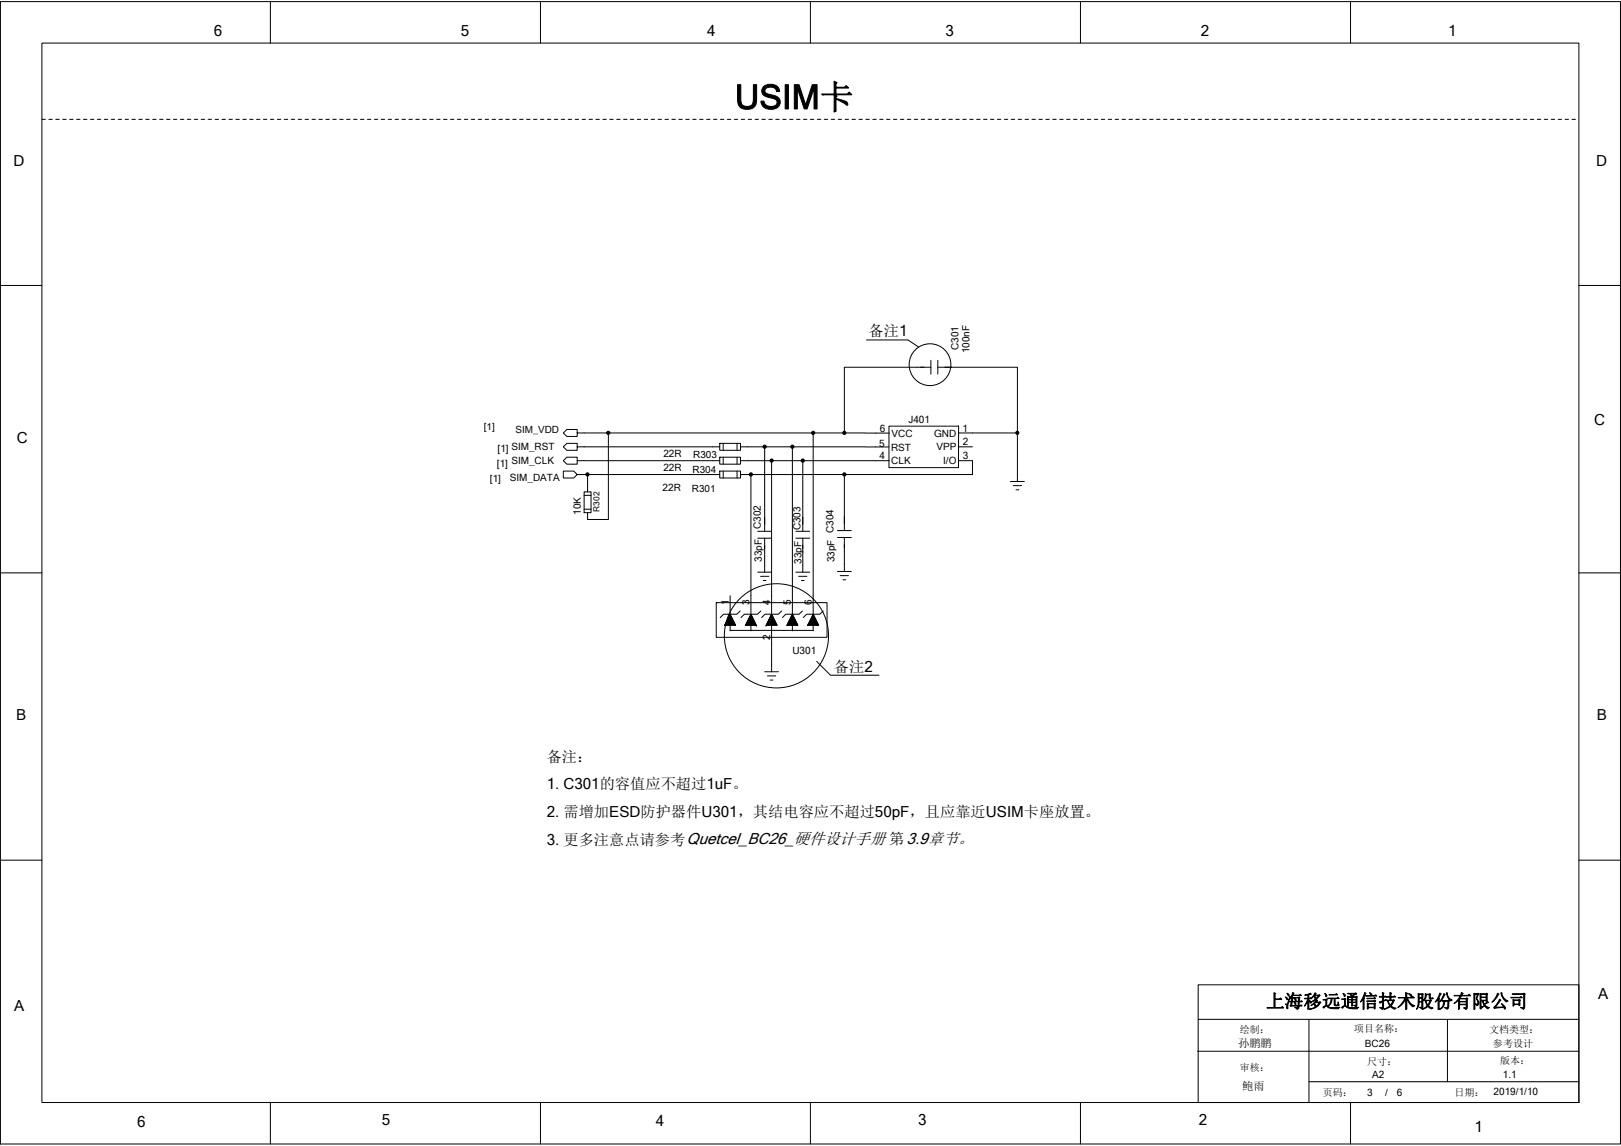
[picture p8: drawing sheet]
<svg xmlns="http://www.w3.org/2000/svg" width="297mm" height="210mm" viewBox="0 0 297 210" stroke-linecap="round" stroke-linejoin="round" font-family="sans-serif">
<g fill="none" stroke="#000" stroke-width=".18">
<path d="M.1 .3h296.8v209.3h-296.8zM7.7 7.9h281.6v194.1h-281.6zM49.5 .3v7.6M99 .3v7.6M148.5 .3v7.6M198 .3v7.6M247.5 .3v7.6M7.7 21.9h.6M9 21.9h.6M10.2 21.9h.7M11.5 21.9h.6M12.8 21.9h.6"/>
<path d="M14 21.9h.7M15.3 21.9h.6M16.6 21.9h.6M17.8 21.9h.7M19.1 21.9h.6M20.4 21.9h.6M21.7 21.9h.6M22.9 21.9h.6M24.2 21.9h.6M25.4 21.9h.7M26.7 21.9h.6M28 21.9h.6"/>
<path d="M29.2 21.9h.7M30.5 21.9h.7M31.8 21.9h.6M33.1 21.9h.6M34.3 21.9h.7M35.6 21.9h.6M36.9 21.9h.6M38.1 21.9h.7M39.4 21.9h.6M40.7 21.9h.6M41.9 21.9h.7M43.2 21.9h.7"/>
<path d="M44.5 21.9h.6M45.8 21.9h.6M47 21.9h.6M48.3 21.9h.6M49.5 21.9h.7M50.8 21.9h.7M52.1 21.9h.6M53.4 21.9h.6M54.6 21.9h.7M55.9 21.9h.6M57.2 21.9h.6M58.4 21.9h.7"/>
<path d="M59.7 21.9h.6M61 21.9h.6M62.2 21.9h.7M63.5 21.9h.7M64.8 21.9h.6M66.1 21.9h.6M67.3 21.9h.7M68.6 21.9h.6M69.8 21.9h.7M71.1 21.9h.7M72.4 21.9h.6M73.7 21.9h.6"/>
<path d="M74.9 21.9h.7M76.2 21.9h.6M77.5 21.9h.6M78.7 21.9h.7M80 21.9h.6M81.3 21.9h.6M82.5 21.9h.7M83.8 21.9h.7M85.1 21.9h.6M86.4 21.9h.6M87.6 21.9h.7M88.9 21.9h.6"/>
<path d="M90.2 21.9h.6M91.4 21.9h.7M92.7 21.9h.6M94 21.9h.6M95.2 21.9h.7M96.5 21.9h.6M97.8 21.9h.6M99 21.9h.7M100.3 21.9h.6M101.6 21.9h.6M102.8 21.9h.7M104.1 21.9h.7"/>
<path d="M105.4 21.9h.6M106.7 21.9h.6M107.9 21.9h.7M109.2 21.9h.6M110.5 21.9h.6M111.7 21.9h.7M113 21.9h.6M114.3 21.9h.6M115.5 21.9h.6M116.8 21.9h.6M118 21.9h.7M119.3 21.9h.6"/>
<path d="M120.6 21.9h.6M121.9 21.9h.6M123.1 21.9h.7M124.4 21.9h.6M125.7 21.9h.6M126.9 21.9h.7M128.2 21.9h.6M129.5 21.9h.6M130.7 21.9h.7M132 21.9h.6M133.3 21.9h.6M134.6 21.9h.6"/>
<path d="M135.8 21.9h.7M137.1 21.9h.6M138.4 21.9h.6M139.6 21.9h.6M140.9 21.9h.6M142.2 21.9h.6M143.4 21.9h.7M144.7 21.9h.6M146 21.9h.6M147.2 21.9h.7M148.5 21.9h.6M149.8 21.9h.6"/>
<path d="M151 21.9h.7M152.3 21.9h.6M153.6 21.9h.6M154.9 21.9h.6M156.1 21.9h.7M157.4 21.9h.6M158.7 21.9h.6M159.9 21.9h.7M161.2 21.9h.6M162.5 21.9h.6M163.7 21.9h.7M165 21.9h.6"/>
<path d="M166.3 21.9h.6M167.5 21.9h.7M168.8 21.9h.6M170.1 21.9h.6M171.3 21.9h.7M172.6 21.9h.6M173.9 21.9h.6M175.2 21.9h.6M176.4 21.9h.7M177.7 21.9h.6M179 21.9h.6M180.2 21.9h.7"/>
<path d="M181.5 21.9h.6M182.8 21.9h.6M184 21.9h.7M185.3 21.9h.6M186.6 21.9h.6M187.8 21.9h.7M189.1 21.9h.6M190.4 21.9h.6M191.6 21.9h.7M192.9 21.9h.6M194.2 21.9h.6M195.4 21.9h.7"/>
<path d="M196.7 21.9h.7M198 21.9h.6M199.3 21.9h.6M200.5 21.9h.7M201.8 21.9h.6M203.1 21.9h.6M204.3 21.9h.7M205.6 21.9h.6M206.9 21.9h.6M208.1 21.9h.7M209.4 21.9h.6M210.7 21.9h.6"/>
<path d="M211.9 21.9h.7M213.2 21.9h.6M214.5 21.9h.6M215.7 21.9h.7M217 21.9h.7M218.3 21.9h.6M219.6 21.9h.6M220.8 21.9h.7M222.1 21.9h.6M223.4 21.9h.6M224.6 21.9h.7M225.9 21.9h.6"/>
<path d="M227.2 21.9h.6M228.4 21.9h.7M229.7 21.9h.7M231 21.9h.6M232.2 21.9h.7M233.5 21.9h.6M234.8 21.9h.6M236 21.9h.7M237.3 21.9h.7M238.6 21.9h.6M239.9 21.9h.6M241.1 21.9h.7"/>
<path d="M242.4 21.9h.6M243.7 21.9h.6M244.9 21.9h.7M246.2 21.9h.6M247.5 21.9h.6M248.7 21.9h.7M250 21.9h.7M251.3 21.9h.6M252.6 21.9h.6M253.8 21.9h.6M255.1 21.9h.6M256.3 21.9h.7"/>
<path d="M257.6 21.9h.7M258.9 21.9h.6M260.2 21.9h.6M261.4 21.9h.7M262.7 21.9h.6M264 21.9h.6M265.2 21.9h.7M266.5 21.9h.6M267.8 21.9h.6M269 21.9h.7M270.3 21.9h.7M271.6 21.9h.6"/>
<path d="M272.9 21.9h.6M274.1 21.9h.7M275.4 21.9h.6M276.7 21.9h.6M277.9 21.9h.6M279.2 21.9h.6M280.4 21.9h.7M281.7 21.9h.6M283 21.9h.6M284.2 21.9h.7M285.5 21.9h.6M286.8 21.9h.6"/>
<path d="M288.1 21.9h.6M.1 52.3h7.6M289.3 52.3h7.6M105.8 79.3v.7h-1.9l-.7-.7 .7-.6h1.9v.6h5.7M111.5 79.3h37.5v32.4M111.5 79.3v15.9h-3.8v-1.3M149 79.3h5.7M154.7 79.3l8.3 .1M158.8 62.3h7.6l1.9 1.3M162.9 78.1h12.8l-.1 7.6h-12.7zM170.6 67.3h-15.9v12M170.6 66v2.6"/>
<path d="M171.8 67.3h14.6v12M171.8 66v2.6M175.6 79.3h10.8v8.9M105.8 87l-.7-.7h-1.9v1.3h1.9l.7-.6h1.9v3.1M107 90.1h1.3v3.8h-1.3zM107 93.3h1.3M107 90.8h1.3M107.7 87h24.2M131.9 81.9h-26.1v-.7h-1.9l-.7 .7 .7 .6h1.9v-.6M131.9 84.4h-26.1v-.6h-1.9l-.7 .6 .7 .6h1.9v-.6M131.9 81.2h3.8v1.3h-3.8zM131.9 83.8h3.8v1.2h-3.8z"/>
<path d="M131.9 86.3h3.8v1.3h-3.8zM132.5 81.2v1.3M132.5 83.8v1.2M132.5 86.3v1.3M135.1 81.2v1.3M135.1 83.8v1.2M135.1 86.3v1.3M135.7 81.9h9.5M135.7 84.4h27.2M135.7 87h19M137.6 87v24.7M138.9 98.6h2.5"/>
<path d="M138.9 97.3h2.5M140.1 98.6v6.2M140.1 81.9v15.4M141.4 84.4v27.3M145.2 81.9h17.7M145.2 81.9v29.8M145.8 98.6h2.6M145.8 97.3h2.6M147.1 98.6v6.2M147.1 84.4v12.9M153.5 98.5h2.5M153.5 97.2h2.5"/>
<path d="M154.7 98.5v6.2M154.7 87v10.2M175.7 84.4h2.5v2.6h-23.5M175.7 81.9h2.5M185.2 88.2h2.5M185.7 89h1.5M186.2 89.7h.5M.1 105h7.6M131.3 110.4h20.3v6.4h-20.3zM132.9 114.4h1.8M133 114.1h1.6M133.2 113.7h1.2"/>
<path d="M133.3 113.5v1.1M133.3 113.5h1M133.4 113.4h.8M133.5 113.2v1.4M133.5 113.2h.6M133.6 113h.4M133.6 112.8v1.8M133.7 112.8h.2M133.7 112.6h.2M133.8 112.5l1 2.1h-2zM133.8 112.5h-1.2l-.6 .7M133.8 109.2v2.5"/>
<path d="M133.8 111.8v.7M133.8 115.5h15.2M133.8 112.6v3M134 113v1.6M134.2 113.3v1.3M134.4 113.7v.9M134.5 113.9h-1.4v.7M134.5 114v.6M134.6 114.3h-1.6l-.1 .3M134.7 114.4v.2M135.6 112l-.6 .5h-1.2M136.7 114.4v.2"/>
<path d="M136.7 114.4h1.8M136.8 114.3h1.6v.3M136.8 114v.6M136.8 114.1h1.6M136.9 113.9h1.4v.7M137 113.7v.9M137 113.7h1.2M137.1 113.5h1v1.1M137.2 113.4h.8M137.2 113.3v1.3M137.3 113.2h.6M137.4 113h.4"/>
<path d="M137.4 113v1.6M137.5 112.8h.2M137.6 112.6h.1M137.6 112.6v2M137.6 112.5l1 2.1h-2zM137.6 112.5h-1.2l-.6 .7M137.6 111.8v.7M137.6 114.6v1M137.7 112.8v1.8M137.9 113.2v1.4M138.6 114.6h.1M138.9 104.8h2.5"/>
<path d="M139.4 105.6h1.5M139.4 112l-.6 .5h-1.2M139.9 106.4h.5M140.4 114.6h.1M140.5 114.4h1.8v.2M140.6 114.2v.4M140.6 114.3h1.6M140.6 114.1h1.6v.5M140.7 113.9v.7M140.7 113.9h1.3M140.8 113.7h1.2v.9M140.9 113.5v1.1"/>
<path d="M140.9 113.5h1M141 113.4h.8v1.2M141.1 113.2h.6M141.1 113.1v1.5M141.2 113h.4v1.6M141.3 112.8h.2M141.3 112.8v1.8M141.3 112.6h.2v2M141.4 111.8v.7M141.4 112.5l1 2.1h-2zM141.4 112.5h-1.2l-.6 .7M141.4 114.6v8.5"/>
<path d="M143.2 112l-.6 .5h-1.2M144.3 114.4h1.9M144.3 114.4v.2M144.4 114.3h1.6M144.4 114.1h1.6M144.5 114v.6M144.5 113.9h1.4M144.6 113.7h1.2M144.6 113.6v1M144.7 113.5h1M144.8 113.4h.8M144.8 113.3v1.3"/>
<path d="M144.9 113.2h.6M145 113h.4M145 112.9v1.7M145.1 112.8h.2M145.2 112.6h.1M145.2 112.5v2.1M145.2 112.5l1 2.1h-2zM145.2 112.5h-1.2l-.6 .7M145.2 111.8v.7M145.2 114.6v1M145.3 112.9v1.7M145.5 113.2v1.4"/>
<path d="M145.7 113.6v1M145.8 104.8h2.6M145.9 113.9v.7M146.1 114.3v.3M146.3 105.6h1.6M146.9 106.4h.5M147 112l-.6 .5h-1.2M148 114.5v.1M148.1 114.4h1.9M148.2 114.3h1.7M148.2 114.2v.4M148.2 114.1h1.6"/>
<path d="M148.4 113.9h1.3M148.4 113.8v.8M148.4 113.7h1.2v.9M148.5 113.5h1M148.6 113.4v1.2M148.6 113.4h.8M148.7 113.2h.6M148.7 113.1v1.5M148.8 113h.4M148.9 112.8h.2M148.9 112.7v1.9M149 112.6h.1"/>
<path d="M149 112.5l1 2.1h-2zM149 112.5h-1.2l-.6 .7M149 111.8v.7M149 114.6v1M149.1 112.7v1.9M149.3 113.1v1.5M149.5 113.4v1.2M149.8 114.1v.5M150 114.5v.1M150.9 112l-.7 .5h-1.2M153.5 104.7h2.5M154 105.5h1.5"/>
<path d="M154.5 106.2h.5M289.3 105h7.6M140.1 123.1h2.6M140.6 123.8h1.6M141.1 124.6h.5M149.6 121.2l2.6 2.5h8.9M.1 157.6h7.6M289.3 157.6h7.6M219.4 192.6h69.9M219.6 186.8h69.7M219.6 180.4h69.7v21.6h-69.7zM239.9 198.2h49.4"/>
<path d="M239.9 186.8v15.2M265.2 186.8v11.4M49.5 202v7.6M99 202v7.6M148.5 202v7.6M198 202v7.6M247.5 202v7.6"/>
<circle cx="170.4" cy="66.8" r="3.8"/>
<circle cx="142.3" cy="116.5" r="9.6"/>
</g>
<g fill="#000" stroke="#000" stroke-width=".18">
<circle cx="111.5" cy="79.3" r=".3"/>
<circle cx="149" cy="79.3" r=".3"/>
<circle cx="154.7" cy="79.3" r=".3"/>
<circle cx="186.4" cy="79.3" r=".29"/>
<circle cx="107.7" cy="86.9" r=".3"/>
<circle cx="137.6" cy="86.9" r=".3"/>
<circle cx="140.1" cy="81.8" r=".3"/>
<circle cx="141.4" cy="84.4" r=".3"/>
<circle cx="145.2" cy="81.8" r=".3"/>
<circle cx="147.1" cy="84.4" r=".3"/>
<circle cx="154.7" cy="86.9" r=".3"/>
</g>
<text font-size="6.2" x="134.7" y="20">USIM卡</text>
<text font-size="3.4" x="232" y="184.6">上海移远通信技术股份有限公司</text>
<g font-size="2.8">
<text x="39.2" y="6.6">6</text>
<text x="84.5" y="6.6">5</text>
<text x="129.6" y="6.6">4</text>
<text x="173.2" y="6.6">3</text>
<text x="220.1" y="6.6">2</text>
<text x="265.4" y="6.6">1</text>
<text x="2.5" y="30.5">D</text>
<text x="292.5" y="30.4">D</text>
<text x="159.2" y="61.6">备注1</text>
<text x="292.1" y="77.8">C</text>
<text x="3.1" y="81.1">C</text>
<text x="152.8" y="123.1">备注2</text>
<text x="3" y="131.8">B</text>
<text x="292.6" y="131.8">B</text>
<text x="100.2" y="139.6">备注：</text>
<text x="100.2" y="144.7">1. C301的容值应不超过1uF。</text>
<text x="100.2" y="149.7">2. 需增加ESD防护器件U301，其结电容应不超过50pF，且应靠近USIM卡座放置。</text>
<text x="100.2" y="154.8">3. 更多注意点请参考Quetcel_BC26_硬件设计手册 第3.9章节。</text>
<text x="2.6" y="185.3">A</text>
<text x="292.9" y="183.1">A</text>
<text x="25.2" y="206.6">6</text>
<text x="70" y="206.1">5</text>
<text x="120.2" y="206.3">4</text>
<text x="168.3" y="206.1">3</text>
<text x="219.7" y="206.1">2</text>
<text x="270.2" y="207.3">1</text>
</g>
<g font-size="2.1">
<text x="226.9" y="191.9">孙鹏鹏</text>
<text x="227.6" y="199.7">鲍雨</text>
</g>
<g font-size="1.8">
<text x="175.7" y="64.1" transform="rotate(-90 175.7 64.1)">C301</text>
<text x="177.6" y="64.7" transform="rotate(-90 177.6 64.7)">100nF</text>
<text x="166.5" y="77.6">J401</text>
<text x="88.6" y="78.7">[1]</text>
<text x="91.2" y="82.8">[1] SIM_RST</text>
<text x="94.5" y="79.3">SIM_VDD</text>
<text x="121.6" y="83.7">22R</text>
<text x="127" y="83.9">R303</text>
<text x="161.1" y="81.9">5</text>
<text x="161.2" y="79.1">6</text>
<text x="163.3" y="82.5">RST</text>
<text x="163.4" y="80">VCC</text>
<text x="171.2" y="80">GND</text>
<text x="171.6" y="82.5">VPP</text>
<text x="176.4" y="79.1">1</text>
<text x="176.4" y="81.6">2</text>
<text x="89.8" y="88.3">[1]</text>
<text x="91.1" y="85.5">[1] SIM_CLK</text>
<text x="93.4" y="88.2">SIM_DATA</text>
<text x="121.4" y="89.9">22R</text>
<text x="121.6" y="86.3">22R</text>
<text x="126.9" y="86.7">R304</text>
<text x="161.2" y="84.2">4</text>
<text x="163.3" y="85.1">CLK</text>
<text x="172.8" y="85.1">I/O</text>
<text x="176.4" y="84.2">3</text>
<text x="106.4" y="94.3" transform="rotate(-90 106.4 94.3)">10K</text>
<text x="126.8" y="90.1">R301</text>
<text x="139.4" y="96.9" transform="rotate(-90 139.4 96.9)">C302</text>
<text x="146.7" y="97.2" transform="rotate(-90 146.7 97.2)">C303</text>
<text x="139.6" y="102.9" transform="rotate(-90 139.6 102.9)">33pF</text>
<text x="146.9" y="103.3" transform="rotate(-90 146.9 103.3)">33pF</text>
<text x="152.9" y="103" transform="rotate(-90 152.9 103)">33pF C304</text>
<text x="133.5" y="110.9" transform="rotate(-90 133.5 110.9)">1</text>
<text x="137.3" y="110.9" transform="rotate(-90 137.3 110.9)">3</text>
<text x="141.1" y="110.9" transform="rotate(-90 141.1 110.9)">4</text>
<text x="144.9" y="110.9" transform="rotate(-90 144.9 110.9)">5</text>
<text x="148.8" y="110.9" transform="rotate(-90 148.8 110.9)">6</text>
<text x="141.1" y="117.3" transform="rotate(-90 141.1 117.3)">2</text>
<text x="145.2" y="119.9">U301</text>
<text x="227.2" y="189.3">绘制：</text>
<text x="248.1" y="189.1">项目名称：</text>
<text x="250.1" y="191.9">BC26</text>
<text x="272.9" y="189.3">文档类型：</text>
<text x="273.6" y="191.9">参考设计</text>
<text x="227.2" y="196.3">审核：</text>
<text x="250.5" y="195.2">尺寸：</text>
<text x="251.4" y="197.6">A2</text>
<text x="274.9" y="194.9">版本：</text>
<text x="275.4" y="197.6">1.1</text>
<text x="242.4" y="200.7">页码：</text>
<text x="250.5" y="200.7">3</text>
<text x="253.8" y="200.7">/</text>
<text x="256" y="200.7">6</text>
<text x="266.5" y="200.7">日期：</text>
<text x="273.7" y="200.6">2019/1/10</text>
</g>
<text font-size="1.5" x="109.8" y="93.8" transform="rotate(-90 109.8 93.8)">R302</text>
</svg>
